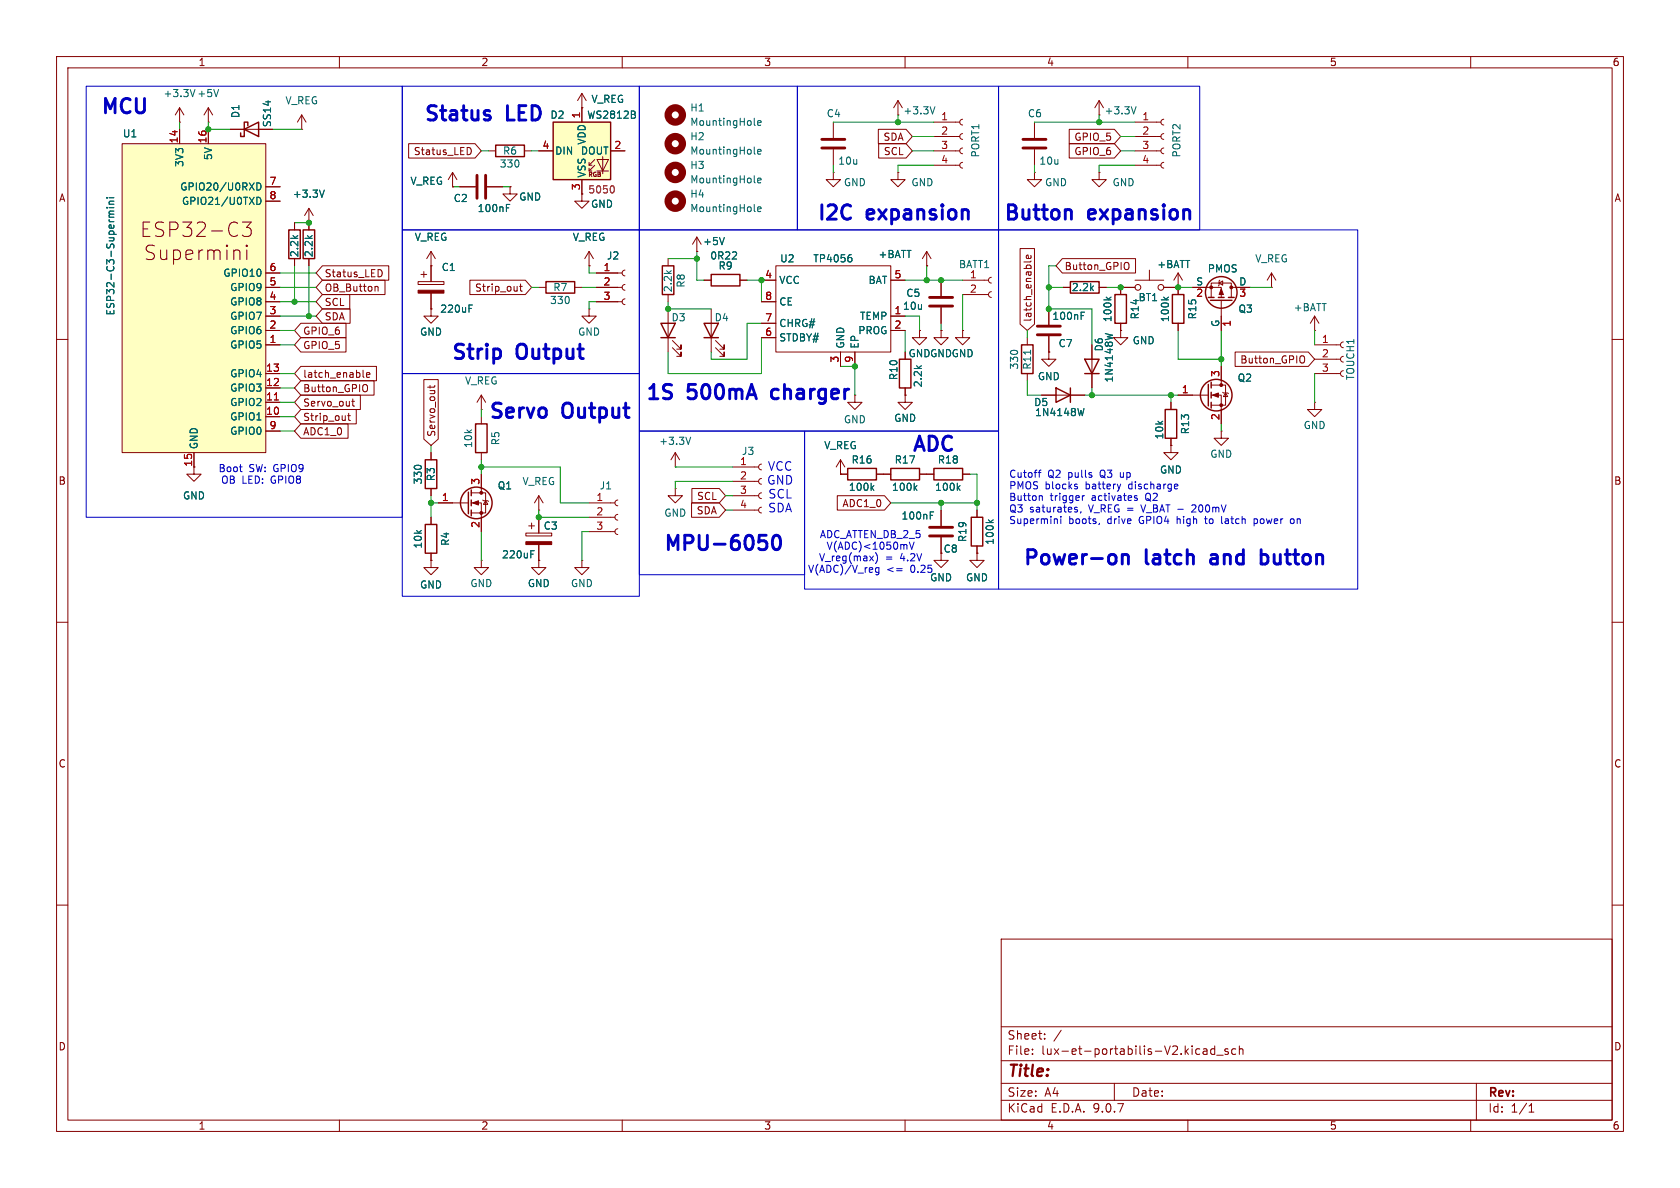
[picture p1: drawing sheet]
<svg xmlns="http://www.w3.org/2000/svg" width="297mm" height="210mm" viewBox="0 0 297 210" stroke-linecap="round" stroke-linejoin="round" font-family="sans-serif">
<g fill="none" stroke="#840000" stroke-width=".18">
<path d="M10 10h277v190h-277zM12 12h273v186h-273zM60 10v2M102.9 19.1h.1M102.9 16.5l.7 1.3M102.9 16.5l-.8 1.3M102.9 16.5v2.6M110 10v2M158.7 17.8l-.7 1.3M158.7 17.8l.8 1.3M158.7 17.8v2.5M160 10v2"/>
<path d="M210 10v2M260 10v2M52.1 39.4v1.2M53.3 22.9h.1M53.3 20.3l.8 1.3M53.3 20.3l-.7 1.3M53.3 20.3v2.6M54.6 39.4h.1M54.6 36.8l-.8 1.3M54.6 36.8l.8 1.3M54.6 36.8v3.8M80 33h.1"/>
<path d="M80 30.5l.8 1.3M80 30.5l-.8 1.3M80 30.5v2.5M81.3 33h2.8M86.1 33h2.8M86.4 26.7h1.2M90.2 33v1.3h1.2l-1.2 1.3-1.3-1.3h1.3M90.2 33h.1M92.7 26.7h1.3M102.9 34.3v1.3h1.2l-1.2 1.2-1.3-1.2h1.3M102.9 34.3h.1M147.3 30.5v1.3h1.3l-1.3 1.2-1.3-1.2h1.3"/>
<path d="M147.3 30.5h.1M147.3 21.6v2.8M147.3 26.4v2.8M158.7 30.5v1.3h1.3l-1.3 1.2-1.2-1.2h1.2M158.7 30.5h.1M158.7 20.3h.1M165.1 21.6h4.6M165.1 24.1h4.6M165.1 26.7h4.6M165.1 29.2h4.6M170.2 21.1l-.4 .1-.1 .4 .1 .3 .4 .2M170.2 23.6l-.4 .2-.1 .3 .1 .4 .4 .1"/>
<path d="M170.2 26.2l-.4 .1-.1 .4 .1 .3 .4 .2M170.2 28.7l-.4 .2-.1 .3 .1 .4 .4 .1M194.3 30.5v1.3h1.3l-1.3 1.2-1.3-1.2h1.3M194.3 30.5h.1M52.1 45.7v1.3M54.6 45.7v1.3M73.9 49.8h4.6v.5h-4.6zM74.4 48.5h1M74.9 48v1M76.2 47h.1M76.2 44.5v5.3M76.2 51.8v2.8"/>
<path d="M76.2 44.5l.8 1.2M76.2 44.5l-.8 1.2M95.2 50.8h1.3M101.6 50.8h1.3M104.1 47h.1M104.1 44.5l.8 1.2M104.1 44.5l-.7 1.2M104.1 44.5v2.5M105.4 48.3h4.6M105.4 50.8h4.6M105.4 53.3h4.6M110.5 47.8l-.4 .1-.1 .4 .1 .3 .4 .2"/>
<path d="M110.5 50.3l-.4 .1-.1 .4 .1 .4 .4 .1M110.5 52.8l-.4 .2-.1 .3 .1 .4 .4 .1M118.1 45.7v1.3M118.1 52.1v1.2M118.1 54.6v7.6M123.2 44.5h.1M123.2 41.9l-.8 1.3M123.2 41.9l.8 1.3M123.2 41.9v2.6M124.5 49.5h1.2M125.7 54.6v7.6M130.8 49.5h1.3"/>
<path d="M134.6 53.3h2.6M134.6 49.5h2.6M134.6 57.2h2.6M134.6 59.7h2.6M137.2 47h20.3v15.2h-20.3zM157.5 49.5h2.5M157.5 55.9h2.5M157.5 58.4h2.5M162.6 58.4v1.3h1.2l-1.2 1.3-1.3-1.3h1.3M162.6 58.4h.1M166.4 58.4v1.3h1.2l-1.2 1.3-1.3-1.3h1.3M166.4 58.4h.1"/>
<path d="M166.4 49.5v2.8M166.4 54.4v2.8M170.2 58.4v1.3h1.2l-1.2 1.3-1.3-1.3h1.3M170.2 58.4h.1M170.2 49.5h4.6M170.2 52.1h4.6M175.3 49l-.4 .2-.1 .3 .1 .4 .4 .1M175.3 51.6l-.4 .1-.1 .4 .1 .3 .4 .2M181.6 59.7v1.3M10 60h2M118.9 61.5l1.5 1.5v-.8v.8h-.8M118.9 60.2l1.5 1.5v-.7v.7h-.8"/>
<path d="M126.5 61.5l1.5 1.5v-.8v.8h-.7M126.5 60.2l1.5 1.5v-.7v.7h-.7M148.6 62.2v2.6M151.1 69.9v1.2h1.3l-1.3 1.3-1.2-1.3h1.2M151.1 62.2v2.6M160 69.9v1.2h1.3l-1.3 1.3-1.3-1.3h1.3M160 69.9h.1M160 68.6v1.3M181.6 66v1.3M184.1 69.9h7.7M207 78.7v1.3h1.3l-1.3 1.3-1.3-1.3h1.3M207 78.7h.1"/>
<path d="M285 60h2M10 110h2M285 110h2M10 160h2M177 166h108v32h-108zM285 160h2M60 198v2M110 198v2M160 198v2M177 194.5h108M177 191.5h108M177 187.5h108"/>
<path d="M177 181.5h108M182.5 186.3v.1M182.5 185.5v.1M184.7 183.6v.1M184.7 182.8v.1M187.6 182.1l-1.3 2M197 191.5v3M210 198v2M212 185.4l.1 .1M212.1 186.3l-.1 .1M212.7 185.5h.6l.1 .9M213.4 185.8h-.5a.29 .29 0 0 0-.2 .3 .29 .29 0 0 0 .2 .3l.5-.1"/>
<path d="M214.7 185.5l-.4-.1-.3 .3v.4l.2 .2h.5M214.7 184.9v1.5M215.1 186.5h1.1M217.1 185.5l-.4-.1-.2 .2 .1 .2 .5 .2v.3h-.6M218.5 185.5l-.5-.1-.3 .3v.4l.2 .2h.6M219.1 185.5l.2-.1 .4 .1v.9M219.1 184.9v1.5M260 198v2M261 191.5v6.5M270.3 196.6h.9M270.3 195.5l.4-.4v1.5"/>
</g>
<g fill="none" stroke="#840000" stroke-width=".25">
<path d="M87.6 25.7h5.1v2h-5.1zM51.1 40.6h2v5.1h-2zM53.6 40.6h2v5.1h-2zM96.5 49.8h5.1v2h-5.1zM116.8 57.2h2.6l-1.3 2.5zM116.8 59.7h2.6M117.1 47h2v5.1h-2zM124.5 57.2h2.5l-1.3 2.5zM124.5 59.7h2.5M125.7 48.5h5.1v2h-5.1zM159 63.5h2v5.1h-2zM180.6 61h2v5h-2z"/>
<path d="M186.7 68.6l2.5 1.3-2.5 1.2zM189.2 68.6v2.5"/>
</g>
<circle cx="119.4" cy="35.6" r="1.27" fill="none" stroke="#840000" stroke-width="1.3"/>
<g fill="none" stroke="#006464" stroke-width=".18">
<path d="M165.3 18.9l-.4 1.2M57.3 33.6l-.4 1.3M89.5 36.7h.4M89.5 36.1h.6M133.3 37.2l.2 .2M133.9 37l.6-.1v-.3h-.4l-.2 .1 .1 .6h.5M82.9 54.5h.4M82.9 53.9h.6M128.1 42l-.5 1.3M150.3 45h.2M150.4 45.5l.2 .3v.3l-.2 .2M182.2 61.9v.7"/>
<path d="M191.6 72.2l-.3 1.3"/>
</g>
<path d="M84.3 31v4.1M85.9 31v4.1M145.3 24.6h4.1M145.3 26.2h4.1M164.3 52.6h4.1M164.3 54.1h4.1" fill="none" stroke="#840000" stroke-width=".51"/>
<path d="M73.9 51.3h4.6v.5h-4.6z" fill="#840000" stroke="#840000" stroke-width=".18"/>
<path d="M97.8 21.6h10.1v10.2h-10.1z" fill="#ffffc2"/>
<g fill="none" stroke="#840000" stroke-width=".18">
<path d="M102.9 19.1v2.5M95.2 26.7h2.6M102.9 31.8v2.5M104.1 29.2h.5M104.1 30.2h.5M105.2 28.2l-1.1 1v-.5M105.2 29.2l-1.1 1v-.5M105.5 28.2h2.1l-1 2zM105.5 30.2h2.1M106.6 27.7v3M107.9 26.7h2.6M182.9 30.5v1.3h1.2l-1.2 1.2-1.3-1.2h1.3"/>
<path d="M182.9 30.5h.1M34.3 82.6v1.2h1.3l-1.3 1.3-1.3-1.3h1.3"/>
</g>
<path d="M97.8 21.6h10.1v10.2h-10.1z" fill="none" stroke="#840000" stroke-width=".25"/>
<path d="M112.2 19.8v.3M112.2 20.3l.1 .2-.1 .3" fill="none" stroke="#006464" stroke-width=".18"/>
<path d="M108.3 32.8a.79 .79 0 0 1 0 1.3" fill="none" stroke="#840084" stroke-width=".18"/>
<path d="M21.6 25.4h25.4v54.6h-25.4z" fill="#ffffc2"/>
<g fill="none" stroke="#840000" stroke-width=".18">
<path d="M31.7 19.1v2.5M31.7 19.1l-.7 1.2M31.7 19.1l.8 1.2M36.8 19.1v2.5M36.8 19.1l-.7 1.2M36.8 19.1l.8 1.2M102.9 19.1h.1M102.9 19.1v2.5M194.3 17.8l-.8 1.3M194.3 17.8l.8 1.3M194.3 17.8v2.5M21.6 25.4h25.4v54.6h-25.4z"/>
<path d="M26.5 39.3h-1.2v2.5h1.2M28.9 39.4l-.9-.1a.62 .62 0 0 0-.5 .6 .62 .62 0 0 0 .5 .6 .93 .93 0 0 1 .9 .6 .65 .65 0 0 1-.5 .7l-.9-.1M31.7 21.6h.1M31.7 22.9v2.5M32.3 39.3h1.6l-.9 .9a.69 .69 0 0 1 .9 .5v.6l-.3 .4-.2 .1h-.7l-.4-.2M34.9 39.5l.3-.2h.6a.69 .69 0 0 1 .4 1l-1.5 1.5h1.6M36.8 21.6h.1M36.8 22.9v2.5M40.6 22.9h7.7M42 39.5a.95 .95 0 0 0-1.1-.1 .95 .95 0 0 0-.5 .9 1.08 1.08 0 0 0 .3 1.2 1.08 1.08 0 0 0 1.2 .2l.1-.1M42.8 39.3h1.6l-.8 .9a.69 .69 0 0 1 .8 .5v.6l-.2 .4-.3 .1h-.7l-.4-.2M47 33h2.5"/>
<path d="M47 35.6h2.5M52.1 39.4v1.2M54.6 39.4h.1M54.6 39.4v1.2M72.2 25.4h11.8l1.1 1.3-1.1 1.2h-11.8zM80 33h.1M81.3 33h2.8M82.9 26.1a.68 .68 0 0 1 .4 .6 .68 .68 0 0 1-.4 .6M86.1 33h2.8M90.2 33h.1M95.2 26.7h2.6M102.9 34.3h.1"/>
<path d="M102.9 31.8v2.5M107.9 26.7h2.6M155.3 22.9h4.9l1.1 1.2-1.1 1.3h-4.9zM155.3 25.4h4.9l1.1 1.3-1.1 1.2h-4.9zM182.9 21.6v2.8M182.9 26.4v2.8M189 25.4h8l1.1 1.3-1.1 1.2h-8zM189 22.9h8l1.1 1.2-1.1 1.3h-8zM194.3 20.3h.1M200.7 21.6h4.5M200.7 24.1h4.5M200.7 26.7h4.5"/>
<path d="M200.7 29.2h4.5M205.7 21.1l-.3 .1-.2 .4 .2 .3 .3 .2M205.7 23.6l-.3 .2-.2 .3 .2 .4 .3 .1M205.7 26.2l-.3 .1-.2 .4 .2 .3 .3 .2M205.7 28.7l-.3 .2-.2 .3 .2 .4 .3 .1M25.3 40.5h.8M27.3 43.5l-1-.2a.62 .62 0 0 0-.5 .6 .62 .62 0 0 0 .5 .7 .93 .93 0 0 1 1 .6 .65 .65 0 0 1-.5 .7l-1-.1M28.4 44.2v1.3l.1 .3a.69 .69 0 0 0 1-.2M29.5 44.2v1.7M30 40.6h1a.69 .69 0 0 0 .5-.7 .69 .69 0 0 0-.5-.6h-1v2.5M30.7 44.3l.7-.1 .5 .5v.7l-.2 .4-.3 .1-.7-.1M30.7 44.2v2.5"/>
<path d="M32.9 45l1.2-.2-.1-.5-.8-.1-.3 .4v.9l.1 .3 .2 .1 .8-.1M35.2 44.2v1.7M35.9 44.2a.65 .65 0 0 0-.7 .5M36.7 44.4a.63 .63 0 0 1 1.1 .2M36.7 44.2v1.7M37.4 40.8h1.9M37.8 44.6l.4-.4 .6 .1 .1 .3v1.3M37.8 44.6v1.3M40.1 43.3v.3M40.1 44.2v1.7M40.1 43.3l-.1 .2 .1 .1M40.1 43.3l.1 .2-.1 .1"/>
<path d="M41.3 44.4a.63 .63 0 0 1 1.1 .2v1.3M41.3 44.2v1.7M43.6 43.3v.3M43.6 44.2v1.7M43.6 43.3l-.1 .2 .1 .1M43.6 43.3l.1 .2-.1 .1M47 48.3h2.5M47 50.8h2.5M47 53.3h2.5M47 55.9h2.5M47 58.4h2.5M52.1 45.7v1.3"/>
<path d="M53.2 57.1h8v2.6h-8l-1.1-1.3zM53.2 59.7h8v2.5h-8l-1.1-1.2zM54.6 45.7v1.3M57 52.1h4.8v2.5h-4.8l-1.1-1.3zM57 47h11.7v2.5h-11.7l-1.1-1.2zM57 49.5h11.1v2.6h-11.1l-1.1-1.3zM57 54.6h4.9v2.6h-4.9l-1.1-1.3zM66.4 50.7h.4v.8M67.1 47.7a.68 .68 0 0 1 .5 .6 .68 .68 0 0 1-.5 .6M76.2 54.6v1.3h-1.3l1.3 1.3 1.3-1.3h-1.3M76.2 54.6h.1M76.2 47h.1"/>
<path d="M76.2 47v2.8M76.2 51.8v2.8M83.1 49.5h9.8l1.1 1.3-1.1 1.3h-9.8zM91.8 50.6h.5M92 50.2v1.1l.3 .2M104.1 54.6v1.3h-1.2l1.2 1.3 1.3-1.3h-1.3M104.1 54.6h.1M104.1 47h.1M105.4 48.3h3.8M105.4 50.8h3.8M105.4 53.3h3.8M123.2 44.5h.1"/>
<path d="M124.5 49.5h1.2M130.8 49.5h1.3M134.6 53.3h2.6M134.6 49.5h2.6M134.6 57.2h2.6M134.6 59.7h2.6M157.5 55.9h2.5M157.5 58.4h2.5M157.5 49.5h2.5M162.6 58.4h.1M163.8 47h.1M163.8 44.5l-.7 1.2"/>
<path d="M163.8 44.5l.8 1.2M163.8 44.5v2.5M166.4 58.4h.1M166.4 49.5v2.8M166.4 54.4v2.8M170.2 58.4h.1M180.3 43.9h2.6v13.4l-1.3 1.1-1.3-1.1zM182.2 45.2l.1 .3-.2 .2-.6-.1v-.4l.2-.1 .2 .6M182.3 46.1l-.2 .2h-1.1M185.4 54.6v2.8M185.4 59.4v2.8M187.8 45.7h12.9v2.6h-12.9l-1.1-1.3z"/>
<path d="M188 50.8h1.2M194.3 50.8h1.3M198.1 58.4v1.3h1.3l-1.3 1.3-1.3-1.3h1.3M198.1 58.4h.1M198.1 57.2v1.2M199 46.4a.43 .43 0 0 1 .6 .4v.4a.43 .43 0 0 1-.6 .5M200.7 50.8h-2.6v1.3M200.7 49.5h5M203.2 47.8v1.7M205.7 50.8h2.6M208.3 50.8h.1M208.3 48.3l.7 1.2"/>
<path d="M208.3 48.3l-.8 1.2M208.3 48.3v3.8M208.3 57.2v1.2M210.8 50.8h5.1v1.8M214.1 52.6v-2.6h3.6v2.6M215.5 50l.7-.3v.7zM215.6 49.5l-.1 .2v.7l-.1 .1M215.9 53.1v5.3M217.7 50.8h3.3M224.8 50.8h.1M224.8 48.3l.8 1.2M224.8 48.3l-.8 1.2"/>
<path d="M224.8 48.3v2.5M232.4 58.4h.1M232.4 55.9l.8 1.3M232.4 55.9l-.8 1.3M232.4 55.9v2.5M47 61h2.5M47 66h2.5M47 68.6h2.5M47 71.1h2.5M47 73.7h2.5M47 76.2h2.5M53.2 74.9h8.3v2.6h-8.3l-1.1-1.3z"/>
<path d="M53.2 72.4h9.8v2.5h-9.8l-1.1-1.2zM53.2 64.8h13.3v2.5h-13.3l-1.1-1.3zM53.2 69.8h10.5v2.6h-10.5l-1.1-1.3zM53.2 67.3h12.9v2.6h-12.9l-1.1-1.3zM61.5 73.5h.4M61.6 73.1v1l.3 .2M62.2 70.9h.5M62.4 70.5v1.1l.3 .2M64.2 65.4v1.1l.2 .2M64.4 68a.43 .43 0 0 1 .6 .4v.4a.43 .43 0 0 1-.6 .5M64.8 66.3l.6-.1-.1-.3h-.3l-.2 .1v.6h.5M74.9 67.1h2.6v10.5l-1.3 1.1-1.3-1.1z"/>
<path d="M76 68.1v.5M76.9 68.1l-.2 .3h-1.1M85.1 69.9v2.5M85.1 69.9l.8 1.2M85.1 69.9l-.8 1.2M148.6 62.2v2.6M151.1 62.2v2.6M160 69.9h.1M160 68.6v1.3M184.1 69.9h2.6M185.4 62.2v1.3h1.3l-1.3 1.3-1.3-1.3h1.3M185.4 62.2h.1"/>
<path d="M189.2 69.9h2.6M193 61v7.6M207 78.7h.1M207 71.1v1.3M207 77.5v1.2M208.3 69.9h5.3M214.1 68.1h2.6v3.5h-2.6M214.1 69.9h1.8v5M215.9 76.2v1.3h-1.3l1.3 1.2 1.3-1.2h-1.3M215.9 76.2h.1M215.9 64.8v3.3M216.2 69.3l.1 .2h.7l.2 .1"/>
<path d="M216.7 69.5l.3 .6h-.7zM218.4 62.2h12.9l1.1 1.3-1.1 1.3h-12.9zM230.1 62.9a.43 .43 0 0 1 .5 .4v.4a.43 .43 0 0 1-.5 .5M232.4 71.1v1.3h-1.3l1.3 1.3 1.3-1.3h-1.3M232.4 71.1h.1M232.4 61h4.6M232.4 66h4.6M232.4 63.5h4.6M237.5 60.5l-.4 .1-.1 .4 .1 .3 .4 .2M237.5 63l-.4 .1-.1 .4 .1 .4 .4 .1M237.5 65.5l-.4 .2-.1 .3 .1 .4 .4 .1M34.3 80v2.6"/>
<path d="M76.2 99.1v1.2h1.3l-1.3 1.3-1.3-1.3h1.3M76.2 99.1h.1M76.2 80v1.3M76.2 86.4v1.2M76.2 91.4v1.3M76.2 97.8v1.3M77.5 88.9h5.3M83.3 87.1h2.6v3.6h-2.6M83.3 88.9h1.8v5.1M85.1 99.1v1.2h1.3l-1.3 1.3-1.3-1.3h1.3M85.1 99.1h.1M85.1 80v1.3"/>
<path d="M85.1 83.8v3.3M85.3 88.4l.2 .1h.7l.2 .1M85.9 88.5l.3 .7h-.7zM93 94.2h4.5v.5h-4.5zM93.5 93h1M94 92.5v1M95.2 90.2h.1M95.2 99.1v1.2h-1.2l1.2 1.3 1.3-1.3h-1.3M95.2 99.1h.1M95.2 87.6l.8 1.3M95.2 87.6l-.7 1.3M95.2 87.6v2.6"/>
<path d="M95.2 91.4v2.8M95.2 96.3v2.8M102.9 99.1v1.2h-1.3l1.3 1.3 1.2-1.3h-1.2M102.9 99.1h.1M104.1 88.9h4.6M104.1 91.4h4.6M104.1 94h4.6M109.2 88.4l-.3 .1-.2 .4 .2 .4 .3 .1M109.2 90.9l-.3 .2-.2 .3 .2 .4 .3 .1M109.2 93.5l-.3 .1-.2 .4 .2 .3 .3 .2M119.4 82.6h.1M119.4 86.4v1.2h1.2l-1.2 1.3-1.3-1.3h1.3"/>
<path d="M119.4 86.4h.1M119.4 80l-.8 1.3M119.4 80l.7 1.3M119.4 80v2.6M122.3 88.9h4.9l1.1 1.3-1.1 1.2h-4.9zM122.3 86.4h4.9l1.1 1.2-1.1 1.3h-4.9zM129.5 82.6h4.6M129.5 85.1h4.6M129.5 87.6h4.6M129.5 90.2h4.6M134.6 82l-.3 .2-.2 .4 .2 .3 .3 .2M134.6 84.6l-.3 .1-.2 .4 .2 .3 .3 .2"/>
<path d="M134.6 87.1l-.3 .2-.2 .3 .2 .4 .3 .1M134.6 89.7l-.3 .1-.2 .4 .2 .3 .3 .2M148 87.6h8.4l1.1 1.3-1.1 1.3h-8.4zM148.6 83.8h.1M148.6 83.8h1.3M148.6 81.3l.8 1.3M148.6 81.3l-.8 1.3M148.6 81.3v2.5M154.9 83.8h2.6M162.6 83.8h2.5M166.4 95v4.1h1.2l-1.2 1.2-1.3-1.2h1.3M166.4 90.2v2.8"/>
<path d="M170.2 83.8h1.2M172.7 97.8v1.3h1.3l-1.3 1.2-1.3-1.2h1.3M172.7 97.8h.1M172.7 90.2v1.2M172.7 96.5v1.3"/>
<circle cx="201.2" cy="50.8" r=".51"/>
<circle cx="205.2" cy="50.8" r=".51"/>
</g>
<g fill="none" stroke="#006464" stroke-width=".18">
<path d="M34.5 15.8l-.5 1.3M38.6 15.8l-.4 1.3M112.2 19.8v.3M200.8 18.9l-.4 1.2M18.9 36.7h.1M18.9 35h.1M19.3 38.4h.8M19.3 36.7h.8M19.3 36.1h.8M19.3 35h.8M19.5 37.9l-.2 .1 .1 .4M19.5 37.9h.6"/>
<path d="M20.1 35.6h-.7l-.1 .3 .1 .2M20.1 37.3l-.7 .1-.1 .3 .2 .2M45.4 32.3a.64 .64 0 0 1 .7 .7 .64 .64 0 0 1-.7 .6zM45.4 34.9a.64 .64 0 0 1 .7 .6 .64 .64 0 0 1-.7 .6zM57.3 33.6l-.4 1.3M89.5 36.1h.6M89.5 36.7h.4M112.2 20.3l.1 .2-.1 .3M133.3 32.1l.2 .2M133.3 22l.2 .2M133.3 27.1l.2 .1M133.9 31.9l.6-.1v-.3h-.4l-.2 .2 .1 .6h.5"/>
<path d="M133.9 21.7l.6-.1v-.2l-.4-.1-.2 .2 .1 .6h.5M133.9 26.8l.6-.1v-.2l-.4-.1-.2 .2 .1 .6h.5M82.9 54.5h.4M82.9 53.9h.6M128.1 42l-.5 1.3M150.3 45h.2M150.4 45.5l.2 .3v.3l-.2 .2M191.1 55.8h.4M191.1 55.2h.6M195.4 59l1.3 .3M195.6 52.5l.5 .5M196.4 52.5l-.5 .4"/>
<path d="M205.7 52.5l.5 .5M206.6 52.5l-.5 .4M122.1 77.3l-.4 1.3M191.6 72.2l-.3 1.3M93.8 98h.5M93.8 97.4h.6M154.1 86.2l.4 .5M154.5 85.8l-.5 .5M161.7 86.2l.4 .5M162.1 85.8l-.5 .5M164.5 91.1h.4M164.5 90.5h.6"/>
<path d="M169.4 86.2l.3 .5M169.7 85.8l-.5 .5M174.7 91.9l.5 .5M175.6 91.9l-.5 .4"/>
</g>
<path d="M48.5 70.7h.7" fill="none" stroke="#a90000" stroke-width=".18"/>
<g fill="none" stroke="#840000" stroke-width=".25">
<path d="M43.2 22.9l2.5-1.3v2.5zM43.8 22.2v-.6h-.6v2.5h-.7v-.6M189.2 49.8h5.1v2h-5.1zM197.1 52.1h2v5.1h-2zM207.3 52.1h2v5.1h-2zM213.6 52.6h1M214 53.1h3.8M215.4 52.6h1M217.2 52.6h1M84.1 74.9h2v5.1h-2zM191.8 63.5h2.5l-1.3 2.5zM191.8 66h2.5"/>
<path d="M206 72.4h2v5.1h-2zM213.6 67.9v3.9M214.1 67.6v1M214.1 69.3v1.1M214.1 71.1v1M75.2 92.7h2v5.1h-2zM75.2 81.3h2v5.1h-2zM82.8 87v3.8M83.3 86.6v1M83.3 88.4v1M83.3 90.2v1M149.9 82.8h5v2h-5z"/>
<path d="M157.5 82.8h5.1v2h-5.1zM165.1 82.8h5.1v2h-5.1zM171.7 91.4h2v5.1h-2z"/>
<circle cx="215.9" cy="51.7" r="2.79"/>
<circle cx="215" cy="69.8" r="2.79"/>
<circle cx="84.2" cy="88.9" r="2.79"/>
</g>
<g fill="#840000" stroke="#840000" stroke-width=".18">
<path d="M215.9 51.1l.4 1h-.8z"/>
<path d="M214.4 69.9l1-.4v.7z"/>
<path d="M83.6 88.9l1-.4v.8z"/>
<path d="M93 95.8h4.5v.5h-4.5z"/>
<circle cx="217.7" cy="50.8" r=".25"/>
<circle cx="214.1" cy="50.8" r=".25"/>
<circle cx="215.9" cy="68.1" r=".25"/>
<circle cx="215.9" cy="71.6" r=".25"/>
<circle cx="85.1" cy="87.1" r=".25"/>
<circle cx="85.1" cy="90.7" r=".25"/>
</g>
<path d="M180.8 24.6h4.1M180.8 26.2h4.1M183.4 59.2h4.1M183.4 57.7h4.1M164.3 94.7h4.1M164.3 93.2h4.1" fill="none" stroke="#840000" stroke-width=".51"/>
<g fill="none" stroke="#840000" stroke-width="1.3">
<circle cx="119.4" cy="30.5" r="1.27"/>
<circle cx="119.4" cy="20.3" r="1.27"/>
<circle cx="119.4" cy="25.4" r="1.27"/>
</g>
<g fill="none" stroke="#009600" stroke-width=".18">
<path d="M31.7 21.6v1.3M36.8 21.6v1.3h3.8M48.3 22.9h5M52.1 39.4h2.5M80 33h1.3M85.1 26.7h1.3M88.9 33h1.3M94 26.7h1.2M147.3 21.6h17.8M147.3 29.2v1.3M158.7 20.3v1.3M161.3 24.1h3.8"/>
<path d="M161.3 26.7h3.8M165.1 29.2h-6.4v1.3M182.9 21.6h17.8M182.9 29.2v1.3M194.3 20.3v1.3M198.1 24.1h2.6M198.1 26.7h2.6M200.7 29.2h-6.4v1.3M49.5 55.9h6.4M49.5 50.8h6.4M49.5 53.3h6.4M49.5 48.3h6.4"/>
<path d="M49.5 58.4h2.6M52.1 47v6.3M54.6 47v8.9M94 50.8h1.2M102.9 50.8h2.5M104.1 47v1.3h1.3M105.4 53.3h-1.3v1.3M118.1 53.3v1.3h7.6M118.1 45.7h5.1M123.2 44.5v5h1.3M132.1 49.5h2.5v3.8M134.6 59.7v6.3h-16.5v-3.8"/>
<path d="M134.6 57.2h-2.5v6.3h-6.4v-1.3M160 49.5h10.2M160 55.9h2.6v2.5M160 58.4v3.8M163.8 47v2.5M166.4 57.2v1.2M170.2 52.1v6.3M181.6 58.4v1.3M185.4 50.8h2.6M186.7 47h-1.3v7.6h7.6v6.4M195.6 50.8h2.5M208.3 50.8h2.5"/>
<path d="M208.3 58.4v5.1h7.6M215.9 58.4v6.4M221 50.8h3.8M232.4 58.4v2.6M49.5 66h2.6M49.5 61h2.6M49.5 71.1h2.6M49.5 68.6h2.6M49.5 76.2h2.6M49.5 73.7h2.6M76.2 78.7v1.3M148.6 64.8h2.5v5.1"/>
<path d="M181.6 67.3v2.6h2.5M191.8 69.9h16.5M193 68.6v1.3M207 69.9v1.2M215.9 74.9v1.3M232.4 66v5.1M76.2 87.6v3.8M76.2 88.9h1.3M85.1 82.6h14v6.3h5M85.1 81.3v2.5M85.1 94v5.1M95.2 90.2v1.2h8.9"/>
<path d="M104.1 94h-1.2v5.1M119.4 82.6h10.1M128.3 90.2h1.2M128.3 87.6h1.2M129.5 85.1h-10.1v1.3M157.5 88.9h15.2M166.4 88.9v1.3M171.4 83.8h1.3v6.4"/>
</g>
<path d="M86.6 20.5l.1 .2-.1 .4M134.2 94.6h1.3M134.5 95.6h.6l.5 .5v.6l-.3 .3-.8 .2M136.9 94.7a.6 .6 0 0 1 1 .4 1.49 1.49 0 0 1-.5 2.1 .65 .65 0 0 1-.7-.5 1.98 1.98 0 0 1 .2-2zM198.4 98v1.7M198.4 98.3a.63 .63 0 0 1 1.1 .1v1.3M223 98.1l.2-.1 .7 .1M223 97.2v2.5M223 99.6l.2 .1 .7-.1" fill="none" stroke="#0000c2" stroke-width=".51"/>
<g fill="none" stroke="#0000c2" stroke-width=".18">
<path d="M15.2 15.2h55.9v76.2h-55.9zM71.1 15.2h41.9v25.4h-41.9zM113 15.2h28v25.4h-28zM141 15.2h35.5v25.4h-35.5zM176.5 15.2h35.6v25.4h-35.6zM71.1 40.6h41.9v25.4h-41.9zM113 40.6h63.5v35.6h-63.5zM176.5 40.6h63.5v63.5h-63.5zM71.1 66h41.9v39.4h-41.9zM113 76.2h29.2v25.4h-29.2zM142.2 76.2h34.3v27.9h-34.3zM42.3 82.5h.5"/>
<path d="M42.7 83.4h.1M155.1 98.2v.9l-.3 .5M160.3 96.3v.8M160.8 95.8l.4 1.3 .4-1.3M183.5 83.5h.5M183.9 87.6l.4 .2v.7M184 83.1l-.3 .2v1.1M186.8 91.7l.1 .2v.7M187.5 91.7v.9M190.1 86l.3 .1 .1 .1-.2 .2h-.2M190.1 90.1h.3l.1 .2-.2 .2h-.2M191.1 90.5l-.1 .2"/>
<path d="M191.3 87.6v.9M191.6 87.6l-.3 .3M194.4 92.5l-.1 .2M198.1 85.6l-.3 .8M200.6 88l.4 .1 .1 .2-.2 .2-.4-.1M201.7 89.2l.4 1.3M207.8 85.6h.4v.3l-.6 .1M208.2 86.4h-.4M211.2 89.2l-.5 .2M211.4 89.8l-.8 .7h.8M212.9 91.7h.5M213.1 91.3l.1 1.2"/>
<path d="M216 91.3v1.1l.1 .2M221.7 91.8l.4-.1 .2 .1M221.7 91.7v1.3M222.3 92.4l-.2 .2-.4-.1M228.1 92l.3-.3 .3 .1 .1 .2-.1 .5-.3 .1-.3-.3M155.4 100.3v1.1l-.3 .2-.3-.1M155.4 100.4l-.4-.1-.2 .3 .1 .5h.5M158.5 100.5h1M158.5 100.9h1"/>
</g>
<path d="M108.3 32.8a.79 .79 0 0 1 0 1.3" fill="none" stroke="#840084" stroke-width=".18"/>
<g fill="#009600" stroke="#009600" stroke-width=".18">
<circle cx="123.2" cy="45.7" r=".46"/>
<circle cx="118.1" cy="54.6" r=".46"/>
<circle cx="134.6" cy="49.5" r=".46"/>
<circle cx="151.1" cy="64.8" r=".46"/>
<circle cx="198.1" cy="50.8" r=".46"/>
<circle cx="194.3" cy="21.6" r=".46"/>
<circle cx="208.3" cy="50.8" r=".46"/>
<circle cx="158.7" cy="21.6" r=".46"/>
<circle cx="166.4" cy="49.5" r=".46"/>
<circle cx="163.8" cy="49.5" r=".46"/>
<circle cx="185.4" cy="54.6" r=".46"/>
<circle cx="193" cy="69.9" r=".46"/>
<circle cx="185.4" cy="50.8" r=".46"/>
<circle cx="207" cy="69.9" r=".46"/>
<circle cx="215.9" cy="63.5" r=".46"/>
<circle cx="172.7" cy="88.9" r=".46"/>
<circle cx="166.4" cy="88.9" r=".46"/>
<circle cx="95.2" cy="91.4" r=".46"/>
<circle cx="76.2" cy="88.9" r=".46"/>
<circle cx="85.1" cy="82.6" r=".46"/>
<circle cx="54.6" cy="39.4" r=".46"/>
<circle cx="52.1" cy="53.3" r=".46"/>
<circle cx="36.8" cy="22.9" r=".46"/>
<circle cx="54.6" cy="55.9" r=".46"/>
</g>
<g font-size="3.5" fill="#0000c2">
<text x="17.5" y="20.8">MCU</text>
<text x="74.7" y="22.1">Status</text>
<text x="89.6" y="22.1">LED</text>
<text x="144.2" y="39.6">I2C</text>
<text x="153.3" y="39.6">expansion</text>
<text x="177.2" y="39.6">Button</text>
<text x="192.5" y="39.6">expansion</text>
<text x="79.5" y="64.3">Strip</text>
<text x="91.4" y="64.3">Output</text>
<text x="113.9" y="71.4">1S</text>
<text x="121.7" y="71.4">500mA</text>
<text x="137.4" y="71.4">charger</text>
<text x="86.2" y="74.7">Servo</text>
<text x="99.5" y="74.7">Output</text>
<text x="161" y="80.5">ADC</text>
<text x="117" y="98">MPU-6050</text>
<text x="180.6" y="100.6">Power-on</text>
<text x="202.5" y="100.6">latch</text>
<text x="215" y="100.6">and</text>
<text x="224.9" y="100.6">button</text>
</g>
<text font-size="2.8" fill="#840000" x="178" y="190.9">Title:</text>
<g font-size="2.1" fill="#0000c2">
<text x="135.7" y="83.4">VCC</text>
<text x="135.5" y="85.9">GND</text>
<text x="135.7" y="88.3">SCL</text>
<text x="135.7" y="90.8">SDA</text>
</g>
<g font-size="2.1" fill="#840000">
<text x="178" y="184">Sheet:</text>
<text x="178" y="186.7">File:</text>
<text x="184.1" y="186.7">lux-et-portabilis-V2.kicad_sch</text>
<text x="178" y="196.9">KiCad</text>
<text x="178" y="194.1">Size:</text>
<text x="184.7" y="194.1">A4</text>
<text x="185.7" y="196.9">E.D.A.</text>
<text x="193.3" y="196.9">9.0.7</text>
<text x="200" y="194.1">Date:</text>
<text x="263" y="194.3">Rev:</text>
<text x="263" y="196.9">Id:</text>
<text x="267.1" y="196.9">1/1</text>
</g>
<g font-size="1.8" fill="#840000">
<text x="35" y="11.9">1</text>
<text x="85" y="11.9">2</text>
<text x="135" y="11.9">3</text>
<text x="185" y="11.9">4</text>
<text x="235" y="11.9">5</text>
<text x="285" y="11.9">6</text>
<text x="73.1" y="27.6">Status_LED</text>
<text x="156.1" y="25.1">SDA</text>
<text x="156.2" y="27.6">SCL</text>
<text x="189.8" y="27.6">GPIO_6</text>
<text x="189.8" y="25.1">GPIO_5</text>
<text x="10.3" y="35.9">A</text>
<text x="285.3" y="35.9">A</text>
<text x="188.1" y="47.9">Button_GPIO</text>
<text x="57.3" y="49.2">Status_LED</text>
<text x="57.3" y="51.8">OB_Button</text>
<text x="83.9" y="51.8">Strip_out</text>
<text x="53.5" y="59.4">GPIO_6</text>
<text x="57.3" y="54.3">SCL</text>
<text x="57.3" y="56.8">SDA</text>
<text x="182.6" y="57" transform="rotate(-90 182.6 57)">latch_enable</text>
<text x="53.5" y="61.9">GPIO_5</text>
<text x="219.2" y="64.5">Button_GPIO</text>
<text x="53.5" y="67">latch_enable</text>
<text x="53.5" y="69.5">Button_GPIO</text>
<text x="53.5" y="77.2">ADC1_0</text>
<text x="53.5" y="74.6">Strip_out</text>
<text x="53.5" y="72.1">Servo_out</text>
<text x="77.2" y="77.3" transform="rotate(-90 77.2 77.3)">Servo_out</text>
<text x="10.3" y="85.9">B</text>
<text x="123.1" y="88.6">SCL</text>
<text x="148.8" y="89.9">ADC1_0</text>
<text x="285.3" y="85.9">B</text>
<text x="123.1" y="91.1">SDA</text>
<text x="166.7" y="97.9">C8</text>
<text x="10.3" y="135.9">C</text>
<text x="285.3" y="135.9">C</text>
<text x="10.3" y="185.9">D</text>
<text x="285.3" y="185.9">D</text>
<text x="35" y="199.9">1</text>
<text x="85" y="199.9">2</text>
<text x="135" y="199.9">3</text>
<text x="185" y="199.9">4</text>
<text x="235" y="199.9">5</text>
<text x="285" y="199.9">6</text>
</g>
<g font-size="1.8" fill="#006464">
<text x="28.8" y="17.4">+3.3V</text>
<text x="34.8" y="17.4">+5V</text>
<text x="42.5" y="21" transform="rotate(-90 42.5 21)">D1</text>
<text x="48.1" y="22.6" transform="rotate(-90 48.1 22.6)">SS14</text>
<text x="50.4" y="18.6">V_REG</text>
<text x="97.2" y="21.2">D2</text>
<text x="103.7" y="21.2">WS2812B</text>
<text x="104.5" y="18.4">V_REG</text>
<text x="121.9" y="19.9">H1</text>
<text x="121.9" y="22.5">MountingHole</text>
<text x="146.1" y="20.9">C4</text>
<text x="159.6" y="20.4">+3.3V</text>
<text x="181.6" y="20.9">C6</text>
<text x="195.2" y="20.4">+3.3V</text>
<text x="21.6" y="24.5">U1</text>
<text x="32.6" y="29.6" transform="rotate(-90 32.6 29.6)">3V3</text>
<text x="37.7" y="28.4" transform="rotate(-90 37.7 28.4)">5V</text>
<text x="88.3" y="29.8">330</text>
<text x="88.8" y="27.5">R6</text>
<text x="98" y="27.5">DIN</text>
<text x="102.6" y="27.5">DOUT</text>
<text x="103.7" y="25.7" transform="rotate(-90 103.7 25.7)">VDD</text>
<text x="121.9" y="25">H2</text>
<text x="121.9" y="27.5">MountingHole</text>
<text x="148.1" y="29.3">10u</text>
<text x="173.3" y="27.9" transform="rotate(-90 173.3 27.9)">PORT1</text>
<text x="183.7" y="29.3">10u</text>
<text x="208.9" y="27.9" transform="rotate(-90 208.9 27.9)">PORT2</text>
<text x="31.8" y="33.9">GPIO20/U0RXD</text>
<text x="51.7" y="35.2">+3.3V</text>
<text x="72.5" y="32.9">V_REG</text>
<text x="80.1" y="35.9">C2</text>
<text x="91.7" y="35.7">GND</text>
<text x="103.7" y="31.5" transform="rotate(-90 103.7 31.5)">VSS</text>
<text x="121.9" y="35.2">H4</text>
<text x="121.9" y="30.1">H3</text>
<text x="121.9" y="32.6">MountingHole</text>
<text x="149.1" y="33.1">GND</text>
<text x="161" y="33.1">GND</text>
<text x="184.7" y="33.1">GND</text>
<text x="196.6" y="33.1">GND</text>
<text x="32.1" y="36.4">GPIO21/U0TXD</text>
<text x="84.3" y="37.7">100nF</text>
<text x="104.4" y="36.9">GND</text>
<text x="121.9" y="37.7">MountingHole</text>
<text x="52.9" y="45.6" transform="rotate(-90 52.9 45.6)">2.2k</text>
<text x="55.5" y="45.6" transform="rotate(-90 55.5 45.6)">2.2k</text>
<text x="73.2" y="42.8">V_REG</text>
<text x="101.2" y="42.8">V_REG</text>
<text x="107.2" y="46.1">J2</text>
<text x="124.2" y="43.5">+5V</text>
<text x="125.5" y="46.1">0R22</text>
<text x="126.9" y="47.9">R9</text>
<text x="137.8" y="46.6">U2</text>
<text x="143.7" y="46.6">TP4056</text>
<text x="155.2" y="45.8">+BATT</text>
<text x="169.4" y="47.6">BATT1</text>
<text x="204.5" y="47.6">+BATT</text>
<text x="221.8" y="46.6">V_REG</text>
<text x="39.4" y="49.1">GPIO10</text>
<text x="40.6" y="51.7">GPIO9</text>
<text x="78" y="48.1">C1</text>
<text x="97.1" y="53.9">330</text>
<text x="97.7" y="51.7">R7</text>
<text x="119" y="51.8" transform="rotate(-90 119 51.8)">2.2k</text>
<text x="121.3" y="51" transform="rotate(-90 121.3 51)">R8</text>
<text x="137.7" y="50.4">VCC</text>
<text x="153.4" y="50.4">BAT</text>
<text x="160.1" y="52.7">C5</text>
<text x="189.4" y="51.7">2.2k</text>
<text x="201.2" y="53.4">BT1</text>
<text x="211.4" y="50.5">S</text>
<text x="213.4" y="48.4">PMOS</text>
<text x="219" y="50.5">D</text>
<text x="20.4" y="55.9" transform="rotate(-90 20.4 55.9)">ESP32-C3-Supermini</text>
<text x="40.6" y="54.2">GPIO8</text>
<text x="40.6" y="56.7">GPIO7</text>
<text x="40.6" y="59.3">GPIO6</text>
<text x="74.2" y="59.5">GND</text>
<text x="77.7" y="55.5">220uF</text>
<text x="102.1" y="59.5">GND</text>
<text x="118.6" y="57">D3</text>
<text x="126.2" y="57">D4</text>
<text x="137.7" y="54.2">CE</text>
<text x="137.7" y="58">CHRG#</text>
<text x="151.6" y="59.3">PROG</text>
<text x="151.9" y="56.7">TEMP</text>
<text x="159.5" y="55">10u</text>
<text x="185.9" y="56.7">100nF</text>
<text x="196.7" y="57" transform="rotate(-90 196.7 57)">100k</text>
<text x="201.5" y="56.6" transform="rotate(-90 201.5 56.6)">R14</text>
<text x="206.9" y="57" transform="rotate(-90 206.9 57)">100k</text>
<text x="211.7" y="56.6" transform="rotate(-90 211.7 56.6)">R15</text>
<text x="215.6" y="57.9" transform="rotate(-90 215.6 57.9)">G</text>
<text x="218.8" y="55.5">Q3</text>
<text x="228.6" y="55.2">+BATT</text>
<text x="40.6" y="61.8">GPIO5</text>
<text x="137.7" y="60.6">STDBY#</text>
<text x="149.5" y="61.7" transform="rotate(-90 149.5 61.7)">GND</text>
<text x="152" y="61.7" transform="rotate(-90 152 61.7)">EP</text>
<text x="160.5" y="63.3">GNDGNDGND</text>
<text x="180.2" y="65.4" transform="rotate(-90 180.2 65.4)">330</text>
<text x="182.5" y="65.4" transform="rotate(-90 182.5 65.4)">R11</text>
<text x="187" y="61.6">C7</text>
<text x="195.2" y="62.2" transform="rotate(-90 195.2 62.2)">D6</text>
<text x="200.1" y="61.1">GND</text>
<text x="40.6" y="66.9">GPIO4</text>
<text x="40.6" y="69.4">GPIO3</text>
<text x="40.6" y="72">GPIO2</text>
<text x="82.1" y="68.2">V_REG</text>
<text x="158.9" y="67.3" transform="rotate(-90 158.9 67.3)">R10</text>
<text x="163.2" y="68.6" transform="rotate(-90 163.2 68.6)">2.2k</text>
<text x="182.7" y="72">D5</text>
<text x="183.4" y="67.4">GND</text>
<text x="197" y="67.7" transform="rotate(-90 197 67.7)">1N4148W</text>
<text x="218.7" y="67.7">Q2</text>
<text x="239.6" y="67.3" transform="rotate(-90 239.6 67.3)">TOUCH1</text>
<text x="40.6" y="74.5">GPIO1</text>
<text x="40.6" y="77.1">GPIO0</text>
<text x="149.1" y="75">GND</text>
<text x="158" y="74.8">GND</text>
<text x="182.9" y="73.8">1N4148W</text>
<text x="205.8" y="77.8" transform="rotate(-90 205.8 77.8)">10k</text>
<text x="210.4" y="76.9" transform="rotate(-90 210.4 76.9)">R13</text>
<text x="230.4" y="76">GND</text>
<text x="35.2" y="79.5" transform="rotate(-90 35.2 79.5)">GND</text>
<text x="83.7" y="79.3" transform="rotate(-90 83.7 79.3)">10k</text>
<text x="88.5" y="78.8" transform="rotate(-90 88.5 78.8)">R5</text>
<text x="116.4" y="78.8">+3.3V</text>
<text x="131.1" y="80.6">J3</text>
<text x="145.6" y="79.6">V_REG</text>
<text x="150.5" y="82.1">R16</text>
<text x="158.1" y="82.1">R17</text>
<text x="165.7" y="82.1">R18</text>
<text x="205" y="83.9">GND</text>
<text x="213.9" y="81.1">GND</text>
<text x="32.3" y="88.5">GND</text>
<text x="74.8" y="85.7" transform="rotate(-90 74.8 85.7)">330</text>
<text x="77.1" y="85.2" transform="rotate(-90 77.1 85.2)">R3</text>
<text x="87.9" y="86.7">Q1</text>
<text x="92.3" y="86">V_REG</text>
<text x="105.9" y="86.7">J1</text>
<text x="150" y="87">100k</text>
<text x="157.6" y="87">100k</text>
<text x="165.2" y="87">100k</text>
<text x="96" y="93.8">C3</text>
<text x="117.3" y="91.5">GND</text>
<text x="159.3" y="92">100nF</text>
<text x="171" y="95.9" transform="rotate(-90 171 95.9)">R19</text>
<text x="74.8" y="97.1" transform="rotate(-90 74.8 97.1)">10k</text>
<text x="79.6" y="96.6" transform="rotate(-90 79.6 96.6)">R4</text>
<text x="88.7" y="98.9">220uF</text>
<text x="161.1" y="101.5">0.25</text>
<text x="175.9" y="96.4" transform="rotate(-90 175.9 96.4)">100k</text>
<text x="74.2" y="104.2">GND</text>
<text x="83.1" y="104">GND</text>
<text x="93.2" y="104">GND</text>
<text x="100.8" y="104">GND</text>
<text x="164.3" y="103">GND</text>
<text x="170.7" y="103">GND</text>
</g>
<g font-size="1.8" fill="#a90000">
<text x="102.6" y="21" transform="rotate(-90 102.6 21)">1</text>
<text x="166.3" y="21.3">1</text>
<text x="166.3" y="23.9">2</text>
<text x="201.9" y="21.3">1</text>
<text x="201.9" y="23.9">2</text>
<text x="31.5" y="25.4" transform="rotate(-90 31.5 25.4)">14</text>
<text x="36.6" y="25.4" transform="rotate(-90 36.6 25.4)">16</text>
<text x="95.8" y="26.4">4</text>
<text x="108.5" y="26.4">2</text>
<text x="166.3" y="26.4">3</text>
<text x="166.3" y="29">4</text>
<text x="201.9" y="26.4">3</text>
<text x="201.9" y="29">4</text>
<text x="47.6" y="32.8">7</text>
<text x="47.6" y="35.3">8</text>
<text x="102.6" y="33.7" transform="rotate(-90 102.6 33.7)">3</text>
<text x="47.6" y="48">6</text>
<text x="47.6" y="50.5">5</text>
<text x="47.6" y="53.1">4</text>
<text x="106.6" y="48">1</text>
<text x="106.6" y="50.5">2</text>
<text x="106.6" y="53.1">3</text>
<text x="135.2" y="49.3">4</text>
<text x="135.2" y="53.1">8</text>
<text x="158" y="49.3">5</text>
<text x="171.4" y="49.3">1</text>
<text x="171.4" y="51.8">2</text>
<text x="211.4" y="52.8">2</text>
<text x="219" y="52.8">3</text>
<text x="47.6" y="55.6">3</text>
<text x="47.6" y="58.2">2</text>
<text x="135.2" y="56.9">7</text>
<text x="135.2" y="59.4">6</text>
<text x="158" y="55.6">1</text>
<text x="158" y="58.2">2</text>
<text x="217.9" y="57.9" transform="rotate(-90 217.9 57.9)">1</text>
<text x="46.9" y="65.8">13</text>
<text x="47.6" y="60.7">1</text>
<text x="148.3" y="64.2" transform="rotate(-90 148.3 64.2)">3</text>
<text x="150.9" y="64.2" transform="rotate(-90 150.9 64.2)">9</text>
<text x="233.6" y="60.7">1</text>
<text x="233.6" y="63.2">2</text>
<text x="233.6" y="65.8">3</text>
<text x="46.9" y="68.3">12</text>
<text x="46.9" y="70.9">11</text>
<text x="208.8" y="69.6">1</text>
<text x="215.6" y="66.7" transform="rotate(-90 215.6 66.7)">3</text>
<text x="46.9" y="73.4">10</text>
<text x="47.6" y="75.9">9</text>
<text x="215.6" y="74.4" transform="rotate(-90 215.6 74.4)">2</text>
<text x="34" y="82.6" transform="rotate(-90 34 82.6)">15</text>
<text x="130.7" y="82.3">1</text>
<text x="78" y="88.6">1</text>
<text x="84.8" y="85.8" transform="rotate(-90 84.8 85.8)">3</text>
<text x="105.3" y="88.6">1</text>
<text x="130.7" y="84.8">2</text>
<text x="130.7" y="87.4">3</text>
<text x="130.7" y="89.9">4</text>
<text x="84.8" y="93.4" transform="rotate(-90 84.8 93.4)">2</text>
<text x="105.3" y="91.2">2</text>
<text x="105.3" y="93.7">3</text>
</g>
<text font-size="1.8" fill="#840084" x="103.9" y="34.4">5050</text>
<g font-size="1.8" fill="#0000c2">
<text x="38.5" y="83.7">Boot</text>
<text x="44" y="83.7">SW: GPIO9</text>
<text x="39" y="85.7">OB LED:</text>
<text x="48" y="85.7">GPIO8</text>
<text x="178.3" y="84.7">Cutoff</text>
<text x="178.3" y="86.7">PMOS blocks</text>
<text x="178.3" y="88.8">Button</text>
<text x="185.2" y="84.7">Q2</text>
<text x="185.6" y="88.8">trigger</text>
<text x="188.9" y="84.7">pulls</text>
<text x="192" y="86.7">battery</text>
<text x="193.1" y="88.8">activates</text>
<text x="194.8" y="84.7">Q3</text>
<text x="198.5" y="84.7">up</text>
<text x="199.8" y="86.7">discharge</text>
<text x="202.8" y="88.8">Q2</text>
<text x="144.8" y="95.3">ADC_ATTEN_DB_2_5</text>
<text x="178.3" y="90.8">Q3</text>
<text x="178.3" y="92.8">Supermini</text>
<text x="182" y="90.8">saturates,</text>
<text x="188.9" y="92.8">boots,</text>
<text x="192.6" y="90.8">V_REG =</text>
<text x="195.9" y="92.8">drive</text>
<text x="201.7" y="92.8">GPIO4</text>
<text x="202.3" y="90.8">V_BAT -</text>
<text x="208.5" y="92.8">high</text>
<text x="211.6" y="90.8">200mV</text>
<text x="213.7" y="92.8">to</text>
<text x="216.8" y="92.8">latch</text>
<text x="222.7" y="92.8">power</text>
<text x="229.4" y="92.8">on</text>
<text x="142.8" y="101.5">V(ADC)/V_reg</text>
<text x="144.7" y="99.4">V_reg(max)</text>
<text x="146" y="97.4">V(ADC)&lt;1050mV</text>
<text x="156.5" y="99.4">=</text>
<text x="156.7" y="101.5">&lt;=</text>
<text x="159.2" y="99.4">4.2V</text>
</g>
<text font-size="1.1" fill="#840000" x="103.9" y="31.5">RGB</text>
</svg>
